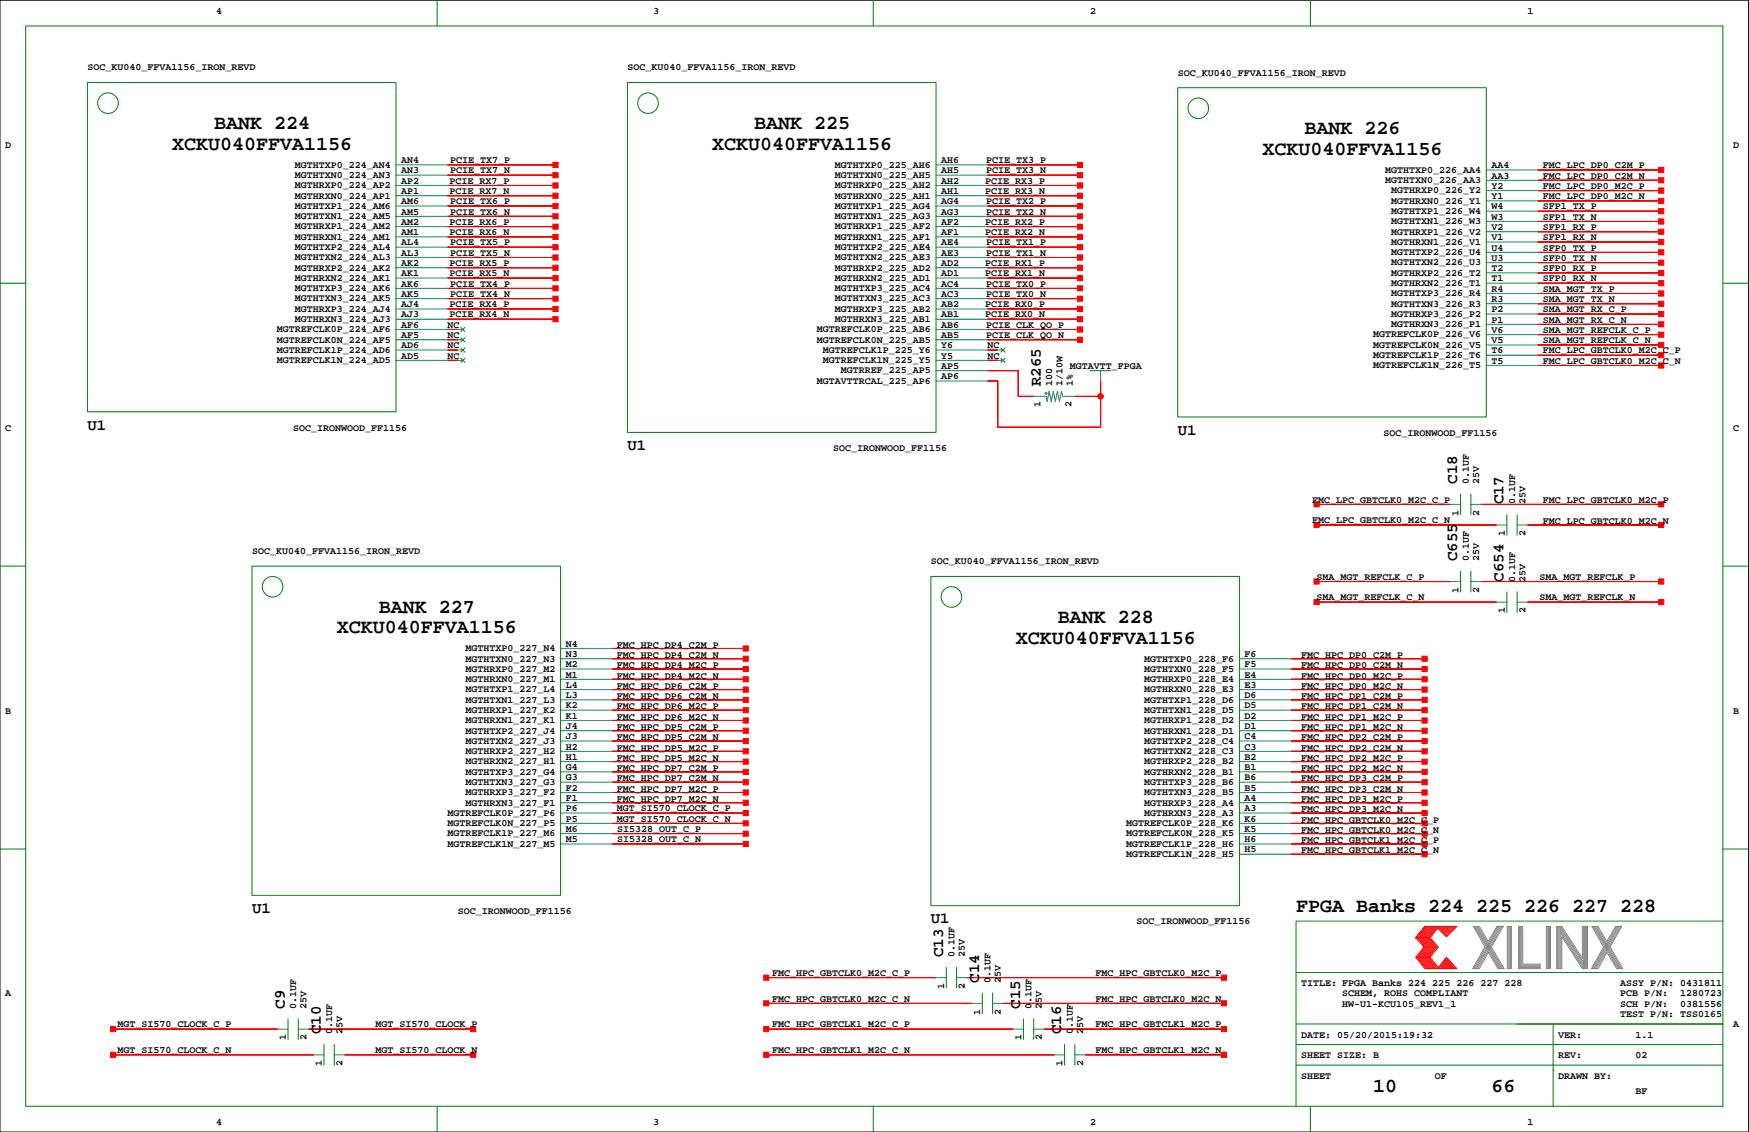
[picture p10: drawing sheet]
<svg xmlns="http://www.w3.org/2000/svg" width="432mm" height="279mm" viewBox="0 0 432 279" stroke-linecap="round" stroke-linejoin="round" font-family="sans-serif">
<path d="M0 .1h431.7v279.3h-431.7z" fill="none" stroke="#000" stroke-width=".25"/>
<g fill="none" stroke="#008000" stroke-width=".25">
<path d="M6.3 6.4h419.1v266.7h-419.1zM107.9 .1v6.3M215.6 .1v6.3M323.5 .1v6.3M21.6 20.4h76.2v81.2h-76.2zM154.9 20.4h76.2v86.3h-76.2zM290.8 21.6h76.1v81.3h-76.1zM0 69.9h6.3M425.4 69.9h6.3M113.8 85.9l1 1M113.8 88.4l1 1.1M113.8 83.4l1 1"/>
<path d="M113.8 80.8l1 1M114.8 85.9l-1 1M114.8 88.4l-1 1.1M114.8 83.4l-1 1M114.8 80.8l-1 1M247.1 88.4l1 1.1M247.1 85.9l1 1M248.1 88.4l-1 1.1M248.1 85.9l-1 1M269.2 91.5h5.1M271.7 91.5h.1M0 139.7h6.3"/>
<path d="M62.2 139.7h76.2v81.3h-76.2zM360.6 122v5M363.1 122v5M372 127v5.1M374.6 127v5.1M425.4 139.7h6.3M229.8 142.3h76.2v81.2h-76.2zM360.6 141v5.1M363.1 141v5.1M372 146.1v5.1M374.6 146.1v5.1M0 209.6h6.3"/>
<path d="M425.4 209.6h6.3M233.6 238.8v5M236.2 238.8v5M425.4 227.3h-105.4v35.6M71.1 251.5v5M73.6 251.5v5M80 257.8v5.1M82.5 257.8v5.1M242.5 245.1v5.1M245.1 245.1v5.1M252.7 251.5v5M255.2 251.5v5"/>
<path d="M262.8 257.8v5.1M265.4 257.8v5.1M320 257.8h105.4M320 252.7h105.4M320 240h105.4M383.5 252.7v20.4M107.9 273.1v6.3M215.6 273.1v6.3M320 262.9v10.2M320 262.9h105.4M323.5 273.1v6.3M383.5 264.2h.1"/>
<circle cx="26.7" cy="25.5" r="2.54"/>
<circle cx="160" cy="25.5" r="2.54"/>
<circle cx="295.8" cy="26.7" r="2.54"/>
<circle cx="67.3" cy="144.8" r="2.54"/>
<circle cx="234.9" cy="147.3" r="2.54"/>
</g>
<g fill="none" stroke="#f00" stroke-width=".25">
<path d="M110.5 58.5h26.6M110.5 55.9h26.6M110.5 48.3h26.6M110.5 45.8h26.6M110.5 53.4h26.6M110.5 50.9h26.6M110.5 43.2h26.6M110.5 40.7h26.6M243.8 58.5h22.8M243.8 55.9h22.8M243.8 48.3h22.8M243.8 45.8h22.8"/>
<path d="M243.8 53.4h22.8M243.8 50.9h22.8M243.8 43.2h22.8M243.8 40.7h22.8M379.6 42h30.5M379.6 44.5h30.5M379.6 47h30.5M379.6 49.6h30.5M379.6 54.7h30.5M379.6 52.1h30.5M379.6 59.7h30.5M379.6 57.2h30.5"/>
<path d="M110.5 78.8h26.6M110.5 76.2h26.6M110.5 68.6h26.6M110.5 66.1h26.6M110.5 73.7h26.6M110.5 71.2h26.6M110.5 63.5h26.6M110.5 61h26.6M243.8 78.8h22.8M243.8 76.2h22.8M243.8 68.6h22.8M243.8 66.1h22.8"/>
<path d="M243.8 73.7h22.8M243.8 71.2h22.8M243.8 63.5h22.8M243.8 61h22.8M379.6 64.8h30.5M379.6 62.3h30.5M379.6 77.5h30.5M379.6 72.4h30.5M379.6 75h30.5M379.6 69.9h30.5M379.6 67.4h30.5M110.5 88.9h2.5"/>
<path d="M110.5 86.4h2.5M110.5 83.9h2.5M110.5 81.3h2.5M243.8 91.5h7.6v6.3h3.8M243.8 94h2.5v11.4h25.4v-11.4M243.8 88.9h2.5M243.8 86.4h2.5M243.8 83.9h22.8M243.8 81.3h22.8M265.4 97.8h6.3M379.6 90.2h30.5M379.6 87.7h30.5"/>
<path d="M379.6 80.1h30.5M379.6 85.1h30.5M379.6 82.6h30.5M325 129.6h44.5M325 124.5h33.1M365.7 124.5h44.4M377.1 129.6h33M325 143.5h33.1M325 148.6h44.5M365.7 143.5h44.4M377.1 148.6h33M151.1 175.3h33"/>
<path d="M151.1 177.8h33M151.1 172.7h33M151.1 162.6h33M151.1 165.1h33M151.1 167.7h33M151.1 170.2h33M151.1 160h33M318.7 175.3h33M318.7 177.8h33M318.7 172.7h33M318.7 162.6h33M318.7 165.1h33"/>
<path d="M318.7 167.7h33M318.7 170.2h33M151.1 193.1h33M151.1 195.6h33M151.1 182.9h33M151.1 185.4h33M151.1 190.5h33M151.1 188h33M151.1 198.1h33M151.1 180.4h33M318.7 193.1h33M318.7 195.6h33"/>
<path d="M318.7 182.9h33M318.7 185.4h33M318.7 190.5h33M318.7 188h33M318.7 198.1h33M318.7 180.4h33M151.1 203.2h33M151.1 205.8h33M151.1 208.3h33M151.1 200.7h33M318.7 203.2h33M318.7 205.8h33"/>
<path d="M318.7 210.8h33M318.7 208.3h33M318.7 200.7h33M349.5 236.3h3.6M349.9 231.5l1.9 2.2-2 2.6 2.2 2.8M350.1 236.3l2.2 2.8M350.2 231.5l1.9 2.3-2 2.5M350.4 236.3l2.2 2.8M350.5 231.5l1.9 2.3-2 2.5M350.6 236.3l2.3 2.7M350.8 231.5l1.9 2.3-2 2.5M351 236.3l2.2 2.8"/>
<path d="M351.1 231.5l1.9 2.3-2 2.5M351.3 236.3l2.2 2.8M351.4 231.5l1.9 2.3-2 2.5M351.6 236.3l2.2 2.8M351.7 231.5l1.9 2.2M351.8 228.7l-2.3 2.8 2.3-2.8h7.9l-2.6 2.5-2.1-2.1-1.9 2.4 2 2.2-2 2.6 2 2.5 2-2.5 2.6 2.8h-7.9l-2.3-2.8M351.9 236.3l2.2 2.8M352 231.5l1.9 2.2M352.1 228.7l-2.2 2.7M352.2 236.3l2.2 2.8M352.3 231.5l1.9 2.3-2 2.5M352.4 228.7l-2.2 2.7"/>
<path d="M352.5 236.3l2.2 2.8M352.6 231.5l1.9 2.2M352.7 228.7l-2.2 2.7M352.8 236.3l2.2 2.8M352.8 231.5l2 2.2M353 228.7l-2.2 2.7M353.1 231.5h-3.6l2.1 2.2-2.1 2.6M353.2 228.7l-2.1 2.7M353.6 233.8l-2 2.5M353.6 228.7l-2.2 2.7M353.8 228.7l-2.1 2.7M353.9 233.8l-1.9 2.4"/>
<path d="M354.1 228.7l-2.1 2.7M354.4 228.7l-2.1 2.7M354.5 233.8l-2 2.5M354.7 228.7l-2.1 2.7M354.8 233.8l-2 2.5M355 228.7l-2.1 2.7M355.2 238.8l.2 .3M355.3 238.6l.4 .5M355.4 228.7l-.4 .4M355.4 238.4l.6 .7M355.6 238.3l.7 .8M355.7 238.1l.9 1"/>
<path d="M355.7 228.7l-.5 .5M355.9 237.9l1 1.2M356 237.8l1.2 1.3M356.1 228.7l-.8 .7M356.1 237.6l1.4 1.4M356.3 237.4l1.5 1.7M356.4 237.2l1.6 1.9M356.5 228.7l-1 .9M356.5 237.1l1.8 2M356.7 236.9l1.9 2.2M356.8 236.7l2.1 2.4M356.8 228.7l-1.1 1.1"/>
<path d="M356.9 236.6l2.3 2.5M357.1 236.5l2.3 2.6M357.2 228.7l-1.3 1.2M357.5 228.7l-1.4 1.4M357.8 228.7l-1.6 1.6M358.2 228.7l-1.8 1.7M358.5 228.7l-1.9 1.9M359 228.7l-2.2 2.1M359.3 228.7l-2.3 2.3M27.9 254h40.7M76.2 254h40.6M189.2 241.3h41.9"/>
<path d="M189.2 247.7h50.8M189.2 254h60.9M238.7 241.3h63.5M247.6 247.7h54.6M257.8 254h44.4M27.9 260.4h49.6M85.1 260.4h31.7M189.2 260.4h71.1M267.9 260.4h34.3"/>
<circle cx="271.7" cy="97.8" r=".63"/>
</g>
<g fill="none" stroke="#848684" stroke-width=".25">
<path d="M364 228.7l6.1 10.4M364.3 228.7l6.1 10.4M364.6 228.7l6.1 10.4M364.9 228.7l6.1 10.4M367.4 232.3l-2.1-3.6h-1.6l2.9 5-3 5.4h1.7l2.1-4 2.4 4h1.6l-3.2-5.4M369.6 228.7l-2.2 3.6M369.8 228.7l-5.9 10.4M370.2 228.7l-6 10.4M370.5 228.7l-6 10.4M370.8 228.7l-6 10.4M371.1 228.7h-1.5h1.5l-2.9 5M372.1 228.7h1v10.4h-1z"/>
<path d="M372.4 228.7v10.4M372.6 228.7v10.4M372.9 228.7v10.4M374.9 228.7h1v9.3h4.3v1.1h-5.3zM375.1 228.7v10.4M375.4 228.7v10.4M375.7 228.7v10.4M375.7 238.2h4.5M375.7 238.5h4.5M375.7 238.8h4.5M381.8 228.7h1v10.4h-1zM382 228.7v10.4"/>
<path d="M382.3 228.7v10.4M382.5 228.7v10.4M384.3 228.7h1.3l5.1 7.8v-7.8h1.2v10.4h-1.2l-5.1-7.9v7.9h-1.3zM384.5 228.7v10.4M384.8 228.7v10.4M385.1 228.7v10.4M385.3 228.7v10.4M385.3 230.3l5.6 8.7M385.3 229.8l5.6 8.7M385.3 229.2l5.6 8.7M385.3 228.8l5.6 8.7M390.9 228.7v10.4"/>
<path d="M391.2 228.7v10.4M391.5 228.7v10.4M391.7 228.6v10.4M393.3 228.7l6.1 10.4M393.6 228.7l6.1 10.4M393.9 228.7l6.1 10.4M394.2 228.7l6.1 10.4M396.7 232.3l-2.1-3.6h-1.6l2.9 5-3 5.4M397.5 233.7l3.2 5.4h-1.6l-2.4-4-2.2 4h-1.6M398.9 228.7l-2.2 3.6M399.1 228.7l-6 10.4M399.4 228.7l-5.9 10.4"/>
<path d="M399.7 228.7l-5.9 10.4M400.1 228.7l-6 10.4M400.4 228.7h-1.5h1.5l-2.9 5"/>
</g>
<g fill="#f00" stroke="#f00" stroke-width=".25">
<path d="M238.7 241.3h63.5z" fill-rule="evenodd"/>
<path d="M301.6 240.7h1.2v1.2h-1.2z" fill-rule="evenodd"/>
<path d="M247.6 247.7h54.6z" fill-rule="evenodd"/>
<path d="M301.6 247h1.2v1.3h-1.2z" fill-rule="evenodd"/>
<path d="M267.9 260.4h34.3z" fill-rule="evenodd"/>
<path d="M301.6 259.7h1.2v1.3h-1.2z" fill-rule="evenodd"/>
<path d="M257.8 254h44.4z" fill-rule="evenodd"/>
<path d="M301.6 253.4h1.2v1.2h-1.2z" fill-rule="evenodd"/>
<path d="M189.2 241.3h41.9z" fill-rule="evenodd"/>
<path d="M188.6 240.7h1.2v1.2h-1.2z" fill-rule="evenodd"/>
<path d="M189.2 247.7h50.8z" fill-rule="evenodd"/>
<path d="M188.6 247h1.2v1.3h-1.2z" fill-rule="evenodd"/>
<path d="M189.2 260.4h71.1z" fill-rule="evenodd"/>
<path d="M188.6 259.7h1.2v1.3h-1.2z" fill-rule="evenodd"/>
<path d="M189.2 254h60.9z" fill-rule="evenodd"/>
<path d="M188.6 253.4h1.2v1.2h-1.2z" fill-rule="evenodd"/>
<path d="M318.7 203.2h33z" fill-rule="evenodd"/>
<path d="M351.1 202.6h1.2v1.3h-1.2z" fill-rule="evenodd"/>
<path d="M318.7 205.8h33z" fill-rule="evenodd"/>
<path d="M351.1 205.1h1.2v1.3h-1.2z" fill-rule="evenodd"/>
<path d="M318.7 210.8h33z" fill-rule="evenodd"/>
<path d="M351.1 210.2h1.2v1.3h-1.2z" fill-rule="evenodd"/>
<path d="M318.7 208.3h33z" fill-rule="evenodd"/>
<path d="M351.1 207.7h1.2v1.2h-1.2z" fill-rule="evenodd"/>
<path d="M377.1 129.6h33z" fill-rule="evenodd"/>
<path d="M409.5 128.9h1.3v1.3h-1.3z" fill-rule="evenodd"/>
<path d="M365.7 124.5h44.4z" fill-rule="evenodd"/>
<path d="M409.5 123.9h1.3v1.2h-1.3z" fill-rule="evenodd"/>
<path d="M325 129.6h44.5z" fill-rule="evenodd"/>
<path d="M324.4 128.9h1.3v1.3h-1.3z" fill-rule="evenodd"/>
<path d="M325 124.5h33.1z" fill-rule="evenodd"/>
<path d="M324.4 123.9h1.3v1.2h-1.3z" fill-rule="evenodd"/>
<path d="M379.6 90.2h30.5z" fill-rule="evenodd"/>
<path d="M409.5 89.6h1.3v1.2h-1.3z" fill-rule="evenodd"/>
<path d="M379.6 87.7h30.5z" fill-rule="evenodd"/>
<path d="M409.5 87h1.3v1.3h-1.3z" fill-rule="evenodd"/>
<path d="M379.6 42h30.5z" fill-rule="evenodd"/>
<path d="M409.5 41.3h1.3v1.3h-1.3z" fill-rule="evenodd"/>
<path d="M379.6 44.5h30.5z" fill-rule="evenodd"/>
<path d="M409.5 43.9h1.3v1.2h-1.3z" fill-rule="evenodd"/>
<path d="M379.6 47h30.5z" fill-rule="evenodd"/>
<path d="M409.5 46.4h1.3v1.3h-1.3z" fill-rule="evenodd"/>
<path d="M379.6 49.6h30.5z" fill-rule="evenodd"/>
<path d="M409.5 48.9h1.3v1.3h-1.3z" fill-rule="evenodd"/>
<path d="M379.6 64.8h30.5z" fill-rule="evenodd"/>
<path d="M409.5 64.2h1.3v1.3h-1.3z" fill-rule="evenodd"/>
<path d="M379.6 62.3h30.5z" fill-rule="evenodd"/>
<path d="M409.5 61.6h1.3v1.3h-1.3z" fill-rule="evenodd"/>
<path d="M379.6 54.7h30.5z" fill-rule="evenodd"/>
<path d="M409.5 54h1.3v1.3h-1.3z" fill-rule="evenodd"/>
<path d="M379.6 52.1h30.5z" fill-rule="evenodd"/>
<path d="M409.5 51.5h1.3v1.3h-1.3z" fill-rule="evenodd"/>
<path d="M379.6 80.1h30.5z" fill-rule="evenodd"/>
<path d="M409.5 79.4h1.3v1.3h-1.3z" fill-rule="evenodd"/>
<path d="M379.6 77.5h30.5z" fill-rule="evenodd"/>
<path d="M409.5 76.9h1.3v1.3h-1.3z" fill-rule="evenodd"/>
<path d="M379.6 72.4h30.5z" fill-rule="evenodd"/>
<path d="M409.5 71.8h1.3v1.3h-1.3z" fill-rule="evenodd"/>
<path d="M379.6 75h30.5z" fill-rule="evenodd"/>
<path d="M409.5 74.3h1.3v1.3h-1.3z" fill-rule="evenodd"/>
<path d="M243.8 91.5h7.6z" fill-rule="evenodd"/>
<path d="M251.4 97.8h3.8z" fill-rule="evenodd"/>
<path d="M251.4 91.5v6.3z" fill-rule="evenodd"/>
<path d="M243.8 94h2.5z" fill-rule="evenodd"/>
<path d="M271.7 94v3.8z" fill-rule="evenodd"/>
<path d="M271.7 97.8v7.6z" fill-rule="evenodd"/>
<path d="M246.3 105.4h25.4z" fill-rule="evenodd"/>
<path d="M265.4 97.8h6.3z" fill-rule="evenodd"/>
<path d="M246.3 94v11.4z" fill-rule="evenodd"/>
<path d="M85.1 260.4h31.7z" fill-rule="evenodd"/>
<path d="M116.2 259.7h1.2v1.3h-1.2z" fill-rule="evenodd"/>
<path d="M76.2 254h40.6z" fill-rule="evenodd"/>
<path d="M116.2 253.4h1.2v1.2h-1.2z" fill-rule="evenodd"/>
<path d="M27.9 260.4h49.6z" fill-rule="evenodd"/>
<path d="M27.3 259.7h1.3v1.3h-1.3z" fill-rule="evenodd"/>
<path d="M27.9 254h40.7z" fill-rule="evenodd"/>
<path d="M27.3 253.4h1.3v1.2h-1.3z" fill-rule="evenodd"/>
<path d="M151.1 203.2h33z" fill-rule="evenodd"/>
<path d="M183.5 202.6h1.2v1.3h-1.2z" fill-rule="evenodd"/>
<path d="M151.1 200.7h33z" fill-rule="evenodd"/>
<path d="M183.5 200h1.2v1.3h-1.2z" fill-rule="evenodd"/>
<path d="M151.1 205.8h33z" fill-rule="evenodd"/>
<path d="M183.5 205.1h1.2v1.3h-1.2z" fill-rule="evenodd"/>
<path d="M151.1 208.3h33z" fill-rule="evenodd"/>
<path d="M183.5 207.7h1.2v1.2h-1.2z" fill-rule="evenodd"/>
<path d="M379.6 85.1h30.5z" fill-rule="evenodd"/>
<path d="M409.5 84.5h1.3v1.3h-1.3z" fill-rule="evenodd"/>
<path d="M379.6 82.6h30.5z" fill-rule="evenodd"/>
<path d="M409.5 82h1.3v1.2h-1.3z" fill-rule="evenodd"/>
<path d="M243.8 88.9h2.5z" fill-rule="evenodd"/>
<path d="M243.8 86.4h2.5z" fill-rule="evenodd"/>
<path d="M318.7 193.1h33z" fill-rule="evenodd"/>
<path d="M351.1 192.4h1.2v1.3h-1.2z" fill-rule="evenodd"/>
<path d="M318.7 195.6h33z" fill-rule="evenodd"/>
<path d="M351.1 195h1.2v1.2h-1.2z" fill-rule="evenodd"/>
<path d="M318.7 182.9h33z" fill-rule="evenodd"/>
<path d="M351.1 182.3h1.2v1.2h-1.2z" fill-rule="evenodd"/>
<path d="M318.7 185.4h33z" fill-rule="evenodd"/>
<path d="M351.1 184.8h1.2v1.3h-1.2z" fill-rule="evenodd"/>
<path d="M318.7 190.5h33z" fill-rule="evenodd"/>
<path d="M351.1 189.9h1.2v1.3h-1.2z" fill-rule="evenodd"/>
<path d="M318.7 188h33z" fill-rule="evenodd"/>
<path d="M351.1 187.3h1.2v1.3h-1.2z" fill-rule="evenodd"/>
<path d="M318.7 198.1h33z" fill-rule="evenodd"/>
<path d="M351.1 197.5h1.2v1.3h-1.2z" fill-rule="evenodd"/>
<path d="M318.7 200.7h33z" fill-rule="evenodd"/>
<path d="M351.1 200h1.2v1.3h-1.2z" fill-rule="evenodd"/>
<path d="M318.7 175.3h33z" fill-rule="evenodd"/>
<path d="M351.1 174.6h1.2v1.3h-1.2z" fill-rule="evenodd"/>
<path d="M318.7 180.4h33z" fill-rule="evenodd"/>
<path d="M351.1 179.7h1.2v1.3h-1.2z" fill-rule="evenodd"/>
<path d="M318.7 177.8h33z" fill-rule="evenodd"/>
<path d="M351.1 177.2h1.2v1.3h-1.2z" fill-rule="evenodd"/>
<path d="M318.7 172.7h33z" fill-rule="evenodd"/>
<path d="M351.1 172.1h1.2v1.3h-1.2z" fill-rule="evenodd"/>
<path d="M318.7 162.6h33z" fill-rule="evenodd"/>
<path d="M351.1 162h1.2v1.2h-1.2z" fill-rule="evenodd"/>
<path d="M318.7 165.1h33z" fill-rule="evenodd"/>
<path d="M351.1 164.5h1.2v1.3h-1.2z" fill-rule="evenodd"/>
<path d="M318.7 167.7h33z" fill-rule="evenodd"/>
<path d="M351.1 167h1.2v1.3h-1.2z" fill-rule="evenodd"/>
<path d="M318.7 170.2h33z" fill-rule="evenodd"/>
<path d="M351.1 169.6h1.2v1.2h-1.2z" fill-rule="evenodd"/>
<path d="M151.1 167.7h33z" fill-rule="evenodd"/>
<path d="M183.5 167h1.2v1.3h-1.2z" fill-rule="evenodd"/>
<path d="M151.1 165.1h33z" fill-rule="evenodd"/>
<path d="M183.5 164.5h1.2v1.3h-1.2z" fill-rule="evenodd"/>
<path d="M151.1 160h33z" fill-rule="evenodd"/>
<path d="M183.5 159.4h1.2v1.3h-1.2z" fill-rule="evenodd"/>
<path d="M151.1 162.6h33z" fill-rule="evenodd"/>
<path d="M183.5 162h1.2v1.2h-1.2z" fill-rule="evenodd"/>
<path d="M151.1 190.5h33z" fill-rule="evenodd"/>
<path d="M183.5 189.9h1.2v1.3h-1.2z" fill-rule="evenodd"/>
<path d="M151.1 193.1h33z" fill-rule="evenodd"/>
<path d="M183.5 192.4h1.2v1.3h-1.2z" fill-rule="evenodd"/>
<path d="M151.1 198.1h33z" fill-rule="evenodd"/>
<path d="M183.5 197.5h1.2v1.3h-1.2z" fill-rule="evenodd"/>
<path d="M151.1 195.6h33z" fill-rule="evenodd"/>
<path d="M183.5 195h1.2v1.2h-1.2z" fill-rule="evenodd"/>
<path d="M325 143.5h33.1z" fill-rule="evenodd"/>
<path d="M324.4 142.9h1.3v1.3h-1.3z" fill-rule="evenodd"/>
<path d="M325 148.6h44.5z" fill-rule="evenodd"/>
<path d="M324.4 148h1.3v1.3h-1.3z" fill-rule="evenodd"/>
<path d="M365.7 143.5h44.4z" fill-rule="evenodd"/>
<path d="M409.5 142.9h1.3v1.3h-1.3z" fill-rule="evenodd"/>
<path d="M377.1 148.6h33z" fill-rule="evenodd"/>
<path d="M409.5 148h1.3v1.3h-1.3z" fill-rule="evenodd"/>
<path d="M110.5 86.4h2.5z" fill-rule="evenodd"/>
<path d="M110.5 88.9h2.5z" fill-rule="evenodd"/>
<path d="M151.1 188h33z" fill-rule="evenodd"/>
<path d="M183.5 187.3h1.2v1.3h-1.2z" fill-rule="evenodd"/>
<path d="M151.1 185.4h33z" fill-rule="evenodd"/>
<path d="M183.5 184.8h1.2v1.3h-1.2z" fill-rule="evenodd"/>
<path d="M151.1 180.4h33z" fill-rule="evenodd"/>
<path d="M183.5 179.7h1.2v1.3h-1.2z" fill-rule="evenodd"/>
<path d="M151.1 182.9h33z" fill-rule="evenodd"/>
<path d="M183.5 182.3h1.2v1.2h-1.2z" fill-rule="evenodd"/>
<path d="M151.1 170.2h33z" fill-rule="evenodd"/>
<path d="M183.5 169.6h1.2v1.2h-1.2z" fill-rule="evenodd"/>
<path d="M151.1 172.7h33z" fill-rule="evenodd"/>
<path d="M183.5 172.1h1.2v1.3h-1.2z" fill-rule="evenodd"/>
<path d="M151.1 177.8h33z" fill-rule="evenodd"/>
<path d="M183.5 177.2h1.2v1.3h-1.2z" fill-rule="evenodd"/>
<path d="M151.1 175.3h33z" fill-rule="evenodd"/>
<path d="M183.5 174.6h1.2v1.3h-1.2z" fill-rule="evenodd"/>
<path d="M379.6 59.7h30.5z" fill-rule="evenodd"/>
<path d="M409.5 59.1h1.3v1.3h-1.3z" fill-rule="evenodd"/>
<path d="M379.6 57.2h30.5z" fill-rule="evenodd"/>
<path d="M409.5 56.6h1.3v1.2h-1.3z" fill-rule="evenodd"/>
<path d="M379.6 69.9h30.5z" fill-rule="evenodd"/>
<path d="M409.5 69.3h1.3v1.2h-1.3z" fill-rule="evenodd"/>
<path d="M379.6 67.4h30.5z" fill-rule="evenodd"/>
<path d="M409.5 66.7h1.3v1.3h-1.3z" fill-rule="evenodd"/>
<path d="M243.8 83.9h22.8z" fill-rule="evenodd"/>
<path d="M266 83.2h1.3v1.3h-1.3z" fill-rule="evenodd"/>
<path d="M243.8 81.3h22.8z" fill-rule="evenodd"/>
<path d="M266 80.7h1.3v1.3h-1.3z" fill-rule="evenodd"/>
<path d="M243.8 78.8h22.8z" fill-rule="evenodd"/>
<path d="M266 78.2h1.3v1.2h-1.3z" fill-rule="evenodd"/>
<path d="M243.8 76.2h22.8z" fill-rule="evenodd"/>
<path d="M266 75.6h1.3v1.3h-1.3z" fill-rule="evenodd"/>
<path d="M243.8 68.6h22.8z" fill-rule="evenodd"/>
<path d="M266 68h1.3v1.3h-1.3z" fill-rule="evenodd"/>
<path d="M243.8 66.1h22.8z" fill-rule="evenodd"/>
<path d="M266 65.5h1.3v1.2h-1.3z" fill-rule="evenodd"/>
<path d="M243.8 58.5h22.8z" fill-rule="evenodd"/>
<path d="M266 57.8h1.3v1.3h-1.3z" fill-rule="evenodd"/>
<path d="M243.8 55.9h22.8z" fill-rule="evenodd"/>
<path d="M266 55.3h1.3v1.3h-1.3z" fill-rule="evenodd"/>
<path d="M243.8 48.3h22.8z" fill-rule="evenodd"/>
<path d="M266 47.7h1.3v1.2h-1.3z" fill-rule="evenodd"/>
<path d="M243.8 45.8h22.8z" fill-rule="evenodd"/>
<path d="M266 45.1h1.3v1.3h-1.3z" fill-rule="evenodd"/>
<path d="M243.8 73.7h22.8z" fill-rule="evenodd"/>
<path d="M266 73.1h1.3v1.2h-1.3z" fill-rule="evenodd"/>
<path d="M243.8 71.2h22.8z" fill-rule="evenodd"/>
<path d="M266 70.5h1.3v1.3h-1.3z" fill-rule="evenodd"/>
<path d="M243.8 63.5h22.8z" fill-rule="evenodd"/>
<path d="M266 62.9h1.3v1.3h-1.3z" fill-rule="evenodd"/>
<path d="M243.8 61h22.8z" fill-rule="evenodd"/>
<path d="M266 60.4h1.3v1.2h-1.3z" fill-rule="evenodd"/>
<path d="M243.8 53.4h22.8z" fill-rule="evenodd"/>
<path d="M266 52.8h1.3v1.2h-1.3z" fill-rule="evenodd"/>
<path d="M243.8 50.9h22.8z" fill-rule="evenodd"/>
<path d="M266 50.2h1.3v1.3h-1.3z" fill-rule="evenodd"/>
<path d="M243.8 43.2h22.8z" fill-rule="evenodd"/>
<path d="M266 42.6h1.3v1.3h-1.3z" fill-rule="evenodd"/>
<path d="M243.8 40.7h22.8z" fill-rule="evenodd"/>
<path d="M266 40.1h1.3v1.2h-1.3z" fill-rule="evenodd"/>
<path d="M110.5 76.2h26.6z" fill-rule="evenodd"/>
<path d="M136.5 75.6h1.3v1.3h-1.3z" fill-rule="evenodd"/>
<path d="M110.5 78.8h26.6z" fill-rule="evenodd"/>
<path d="M136.5 78.2h1.3v1.2h-1.3z" fill-rule="evenodd"/>
<path d="M110.5 66.1h26.6z" fill-rule="evenodd"/>
<path d="M136.5 65.5h1.3v1.2h-1.3z" fill-rule="evenodd"/>
<path d="M110.5 68.6h26.6z" fill-rule="evenodd"/>
<path d="M136.5 68h1.3v1.3h-1.3z" fill-rule="evenodd"/>
<path d="M110.5 55.9h26.6z" fill-rule="evenodd"/>
<path d="M136.5 55.3h1.3v1.3h-1.3z" fill-rule="evenodd"/>
<path d="M110.5 58.5h26.6z" fill-rule="evenodd"/>
<path d="M136.5 57.8h1.3v1.3h-1.3z" fill-rule="evenodd"/>
<path d="M110.5 45.8h26.6z" fill-rule="evenodd"/>
<path d="M136.5 45.1h1.3v1.3h-1.3z" fill-rule="evenodd"/>
<path d="M110.5 48.3h26.6z" fill-rule="evenodd"/>
<path d="M136.5 47.7h1.3v1.2h-1.3z" fill-rule="evenodd"/>
<path d="M110.5 43.2h26.6z" fill-rule="evenodd"/>
<path d="M136.5 42.6h1.3v1.3h-1.3z" fill-rule="evenodd"/>
<path d="M110.5 40.7h26.6z" fill-rule="evenodd"/>
<path d="M136.5 40.1h1.3v1.2h-1.3z" fill-rule="evenodd"/>
<path d="M110.5 53.4h26.6z" fill-rule="evenodd"/>
<path d="M136.5 52.8h1.3v1.2h-1.3z" fill-rule="evenodd"/>
<path d="M110.5 50.9h26.6z" fill-rule="evenodd"/>
<path d="M136.5 50.2h1.3v1.3h-1.3z" fill-rule="evenodd"/>
<path d="M110.5 63.5h26.6z" fill-rule="evenodd"/>
<path d="M136.5 62.9h1.3v1.3h-1.3z" fill-rule="evenodd"/>
<path d="M110.5 61h26.6z" fill-rule="evenodd"/>
<path d="M136.5 60.4h1.3v1.2h-1.3z" fill-rule="evenodd"/>
<path d="M110.5 73.7h26.6z" fill-rule="evenodd"/>
<path d="M136.5 73.1h1.3v1.2h-1.3z" fill-rule="evenodd"/>
<path d="M110.5 71.2h26.6z" fill-rule="evenodd"/>
<path d="M136.5 70.5h1.3v1.3h-1.3z" fill-rule="evenodd"/>
<path d="M110.5 83.9h2.5z" fill-rule="evenodd"/>
<path d="M110.5 81.3h2.5z" fill-rule="evenodd"/>
<circle cx="271.7" cy="97.8" r=".63"/>
</g>
<g fill="none" stroke="#008080" stroke-width=".25">
<path d="M97.8 58.5h12.7M97.8 55.9h12.7M97.8 53.4h12.7M97.8 50.9h12.7M97.8 48.3h12.7M97.8 45.8h12.7M97.8 43.2h12.7M97.8 40.7h12.7M231.1 58.5h12.7M231.1 55.9h12.7M231.1 53.4h12.7M231.1 50.9h12.7"/>
<path d="M231.1 48.3h12.7M231.1 45.8h12.7M231.1 43.2h12.7M231.1 40.7h12.7M366.9 59.7h12.7M366.9 57.2h12.7M366.9 54.7h12.7M366.9 52.1h12.7M366.9 49.6h12.7M366.9 47h12.7M366.9 44.5h12.7M366.9 42h12.7"/>
<path d="M97.8 78.8h12.7M97.8 76.2h12.7M97.8 73.7h12.7M97.8 71.2h12.7M97.8 68.6h12.7M97.8 66.1h12.7M97.8 63.5h12.7M97.8 61h12.7M231.1 78.8h12.7M231.1 76.2h12.7M231.1 73.7h12.7M231.1 71.2h12.7"/>
<path d="M231.1 68.6h12.7M231.1 66.1h12.7M231.1 63.5h12.7M231.1 61h12.7M366.9 77.5h12.7M366.9 75h12.7M366.9 72.4h12.7M366.9 69.9h12.7M366.9 67.4h12.7M366.9 64.8h12.7M366.9 62.3h12.7M97.8 88.9h12.7"/>
<path d="M97.8 86.4h12.7M97.8 83.9h12.7M97.8 81.3h12.7M113 88.9h1.3M113 86.4h1.3M113 83.9h1.3M113 81.3h1.3M231.1 88.9h12.7M231.1 86.4h12.7M231.1 83.9h12.7M231.1 81.3h12.7M231.1 94h12.7"/>
<path d="M231.1 91.5h12.7M246.3 88.9h1.3M246.3 86.4h1.3M255.2 97.8h2.6M262.8 97.8h2.6M271.7 91.5v2.5M366.9 90.2h12.7M366.9 87.7h12.7M366.9 85.1h12.7M366.9 82.6h12.7M366.9 80.1h12.7M358.1 124.5h2.5"/>
<path d="M363.1 124.5h2.6M369.5 129.6h2.5M374.6 129.6h2.5M358.1 143.5h2.5M363.1 143.5h2.6M369.5 148.6h2.5M374.6 148.6h2.5M138.4 177.8h12.7M138.4 175.3h12.7M138.4 172.7h12.7M138.4 170.2h12.7M138.4 167.7h12.7"/>
<path d="M138.4 165.1h12.7M138.4 162.6h12.7M138.4 160h12.7M306 177.8h12.7M306 175.3h12.7M306 172.7h12.7M306 170.2h12.7M306 167.7h12.7M306 165.1h12.7M306 162.6h12.7M138.4 198.1h12.7M138.4 195.6h12.7"/>
<path d="M138.4 193.1h12.7M138.4 190.5h12.7M138.4 188h12.7M138.4 185.4h12.7M138.4 182.9h12.7M138.4 180.4h12.7M306 198.1h12.7M306 195.6h12.7M306 193.1h12.7M306 190.5h12.7M306 188h12.7M306 185.4h12.7"/>
<path d="M306 182.9h12.7M306 180.4h12.7M138.4 208.3h12.7M138.4 205.8h12.7M138.4 203.2h12.7M138.4 200.7h12.7M306 208.3h12.7M306 205.8h12.7M306 203.2h12.7M306 200.7h12.7M306 210.8h12.7M68.6 254h2.5"/>
<path d="M73.6 254h2.6M231.1 241.3h2.5M236.2 241.3h2.5M240 247.7h2.5M245.1 247.7h2.5M250.1 254h2.6M255.2 254h2.6M77.5 260.4h2.5M82.5 260.4h2.6M260.3 260.4h2.5M265.4 260.4h2.5"/>
</g>
<g fill="none" stroke="#00f" stroke-width=".25">
<path d="M257.8 97.8h.5l.2 1.3 .5-2.5 .5 2.5 .5-2.5 .5 2.5 .6-2.5 .5 2.5 .5-2.5 .2 1.2h.5"/>
<circle cx="258.3" cy="97.1" r=".25"/>
</g>
<g font-size="4.9">
<text x="52.9" y="31.9">BANK 224</text>
<text x="186.2" y="31.9">BANK 225</text>
<text x="322.1" y="33.2">BANK 226</text>
<text x="42.5" y="37">XCKU040FFVA1156</text>
<text x="175.8" y="37">XCKU040FFVA1156</text>
<text x="311.7" y="38.3">XCKU040FFVA1156</text>
<text x="93.5" y="151.3">BANK 227</text>
<text x="261.1" y="153.8">BANK 228</text>
<text x="83.2" y="156.4">XCKU040FFVA1156</text>
<text x="250.8" y="158.9">XCKU040FFVA1156</text>
<text x="320" y="225.2">FPGA Banks 224 225 226 227 228</text>
<text x="339" y="269.6">10</text>
<text x="368.2" y="269.6">66</text>
</g>
<g font-size="3.9">
<text x="256.9" y="95.3" transform="rotate(-90 256.9 95.3)">R265</text>
<text x="21.6" y="106">U1</text>
<text x="290.8" y="107.3">U1</text>
<text x="154.9" y="111.1">U1</text>
<text x="359.8" y="119.4" transform="rotate(-90 359.8 119.4)">C18</text>
<text x="371.2" y="124.5" transform="rotate(-90 371.2 124.5)">C17</text>
<text x="359.8" y="138.5" transform="rotate(-90 359.8 138.5)">C655</text>
<text x="371.2" y="143.5" transform="rotate(-90 371.2 143.5)">C654</text>
<text x="62.2" y="225.4">U1</text>
<text x="229.8" y="227.9">U1</text>
<text x="232.8" y="236.2" transform="rotate(-90 232.8 236.2)">C13</text>
<text x="241.7" y="242.6" transform="rotate(-90 241.7 242.6)">C14</text>
<text x="70.3" y="248.9" transform="rotate(-90 70.3 248.9)">C9</text>
<text x="251.9" y="248.9" transform="rotate(-90 251.9 248.9)">C15</text>
<text x="79.2" y="255.3" transform="rotate(-90 79.2 255.3)">C10</text>
<text x="262" y="255.3" transform="rotate(-90 262 255.3)">C16</text>
</g>
<g font-size="2.5">
<text x="53.3" y="3.4">4</text>
<text x="161.3" y="3.4">3</text>
<text x="269.2" y="3.4">2</text>
<text x="377.1" y="3.4">1</text>
<text x="21.6" y="17.4">SOC_KU040_FFVA1156_IRON_REVD</text>
<text x="154.9" y="17.4">SOC_KU040_FFVA1156_IRON_REVD</text>
<text x="290.8" y="18.7">SOC_KU040_FFVA1156_IRON_REVD</text>
<text x="1.3" y="36.4">D</text>
<text x="72.8" y="41.4">MGTHTXP0_224_AN4</text>
<text x="99" y="40.3">AN4</text>
<text x="111.1" y="40.3">PCIE_TX7_P</text>
<text x="206.1" y="41.4">MGTHTXP0_225_AH6</text>
<text x="232.4" y="40.3">AH6</text>
<text x="243.5" y="40.3">PCIE_TX3_P</text>
<text x="368.2" y="41.5">AA4</text>
<text x="380.9" y="41.5">FMC_LPC_DP0_C2M_P</text>
<text x="427.9" y="36.4">D</text>
<text x="72.8" y="46.5">MGTHRXP0_224_AP2</text>
<text x="72.8" y="43.9">MGTHTXN0_224_AN3</text>
<text x="99" y="42.8">AN3</text>
<text x="99" y="45.3">AP2</text>
<text x="99" y="47.9">AP1</text>
<text x="111" y="45.3">PCIE_RX7_P</text>
<text x="111" y="47.9">PCIE_RX7_N</text>
<text x="111.1" y="42.8">PCIE_TX7_N</text>
<text x="206.1" y="46.5">MGTHRXP0_225_AH2</text>
<text x="206.1" y="43.9">MGTHTXN0_225_AH5</text>
<text x="232.4" y="42.8">AH5</text>
<text x="232.4" y="45.3">AH2</text>
<text x="232.4" y="47.9">AH1</text>
<text x="243.3" y="47.9">PCIE_RX3_N</text>
<text x="243.3" y="45.3">PCIE_RX3_P</text>
<text x="243.5" y="42.8">PCIE_TX3_N</text>
<text x="342" y="45.2">MGTHTXN0_226_AA3</text>
<text x="342" y="42.7">MGTHTXP0_226_AA4</text>
<text x="343.5" y="47.7">MGTHRXP0_226_Y2</text>
<text x="368.2" y="44.1">AA3</text>
<text x="368.2" y="46.6">Y2</text>
<text x="380.9" y="44.1">FMC_LPC_DP0_C2M_N</text>
<text x="380.9" y="46.6">FMC_LPC_DP0_M2C_P</text>
<text x="72.8" y="51.5">MGTHTXP1_224_AM6</text>
<text x="72.8" y="49">MGTHRXN0_224_AP1</text>
<text x="99" y="50.4">AM6</text>
<text x="99" y="53">AM5</text>
<text x="111.1" y="53">PCIE_TX6_N</text>
<text x="111.1" y="50.4">PCIE_TX6_P</text>
<text x="206.1" y="51.5">MGTHTXP1_225_AG4</text>
<text x="206.1" y="49">MGTHRXN0_225_AH1</text>
<text x="232.4" y="50.4">AG4</text>
<text x="232.4" y="53">AG3</text>
<text x="243.5" y="53">PCIE_TX2_N</text>
<text x="243.5" y="50.4">PCIE_TX2_P</text>
<text x="343.5" y="52.8">MGTHTXP1_226_W4</text>
<text x="343.5" y="50.3">MGTHRXN0_226_Y1</text>
<text x="368.2" y="49.1">Y1</text>
<text x="368.2" y="51.7">W4</text>
<text x="380.9" y="49.1">FMC_LPC_DP0_M2C_N</text>
<text x="380.9" y="51.7">SFP1_TX_P</text>
<text x="72.8" y="59.2">MGTHRXN1_224_AM1</text>
<text x="72.8" y="56.6">MGTHRXP1_224_AM2</text>
<text x="72.8" y="54.1">MGTHTXN1_224_AM5</text>
<text x="99" y="55.5">AM2</text>
<text x="99" y="58">AM1</text>
<text x="111" y="55.5">PCIE_RX6_P</text>
<text x="111" y="58">PCIE_RX6_N</text>
<text x="206.1" y="59.2">MGTHRXN1_225_AF1</text>
<text x="206.1" y="56.6">MGTHRXP1_225_AF2</text>
<text x="206.1" y="54.1">MGTHTXN1_225_AG3</text>
<text x="232.4" y="55.5">AF2</text>
<text x="232.4" y="58">AF1</text>
<text x="243.3" y="58">PCIE_RX2_N</text>
<text x="243.3" y="55.5">PCIE_RX2_P</text>
<text x="343.5" y="57.9">MGTHRXP1_226_V2</text>
<text x="343.5" y="55.4">MGTHTXN1_226_W3</text>
<text x="368.2" y="54.2">W3</text>
<text x="368.2" y="56.8">V2</text>
<text x="368.2" y="59.3">V1</text>
<text x="380.9" y="54.2">SFP1_TX_N</text>
<text x="380.9" y="59.3">SFP1_RX_N</text>
<text x="380.9" y="56.8">SFP1_RX_P</text>
<text x="72.8" y="64.2">MGTHTXN2_224_AL3</text>
<text x="72.8" y="61.7">MGTHTXP2_224_AL4</text>
<text x="99" y="60.6">AL4</text>
<text x="99" y="63.1">AL3</text>
<text x="99" y="65.6">AK2</text>
<text x="111" y="65.6">PCIE_RX5_P</text>
<text x="111.1" y="63.1">PCIE_TX5_N</text>
<text x="111.1" y="60.6">PCIE_TX5_P</text>
<text x="206.1" y="64.2">MGTHTXN2_225_AE3</text>
<text x="206.1" y="61.7">MGTHTXP2_225_AE4</text>
<text x="232.4" y="60.6">AE4</text>
<text x="232.4" y="63.1">AE3</text>
<text x="232.4" y="65.6">AD2</text>
<text x="243.3" y="65.6">PCIE_RX1_P</text>
<text x="243.5" y="63.1">PCIE_TX1_N</text>
<text x="243.5" y="60.6">PCIE_TX1_P</text>
<text x="343.5" y="65.5">MGTHTXN2_226_U3</text>
<text x="343.5" y="63">MGTHTXP2_226_U4</text>
<text x="343.5" y="60.4">MGTHRXN1_226_V1</text>
<text x="368.2" y="61.8">U4</text>
<text x="368.2" y="64.4">U3</text>
<text x="380.9" y="64.4">SFP0_TX_N</text>
<text x="380.9" y="61.8">SFP0_TX_P</text>
<text x="72.8" y="71.9">MGTHTXP3_224_AK6</text>
<text x="72.8" y="69.3">MGTHRXN2_224_AK1</text>
<text x="72.8" y="66.8">MGTHRXP2_224_AK2</text>
<text x="99" y="68.2">AK1</text>
<text x="99" y="70.7">AK6</text>
<text x="111" y="68.2">PCIE_RX5_N</text>
<text x="111.1" y="70.7">PCIE_TX4_P</text>
<text x="206.1" y="71.9">MGTHTXP3_225_AC4</text>
<text x="206.1" y="69.3">MGTHRXN2_225_AD1</text>
<text x="206.1" y="66.8">MGTHRXP2_225_AD2</text>
<text x="232.4" y="68.2">AD1</text>
<text x="232.4" y="70.7">AC4</text>
<text x="243.3" y="68.2">PCIE_RX1_N</text>
<text x="243.5" y="70.7">PCIE_TX0_P</text>
<text x="343.5" y="70.6">MGTHRXN2_226_T1</text>
<text x="343.5" y="68.1">MGTHRXP2_226_T2</text>
<text x="368.2" y="66.9">T2</text>
<text x="368.2" y="69.5">T1</text>
<text x="368.2" y="72">R4</text>
<text x="380.9" y="72">SMA_MGT_TX_P</text>
<text x="380.9" y="69.5">SFP0_RX_N</text>
<text x="380.9" y="66.9">SFP0_RX_P</text>
<text x="72.8" y="76.9">MGTHRXP3_224_AJ4</text>
<text x="72.8" y="74.4">MGTHTXN3_224_AK5</text>
<text x="99" y="73.3">AK5</text>
<text x="99" y="75.8">AJ4</text>
<text x="111" y="75.8">PCIE_RX4_P</text>
<text x="111.1" y="73.3">PCIE_TX4_N</text>
<text x="206.1" y="76.9">MGTHRXP3_225_AB2</text>
<text x="206.1" y="74.4">MGTHTXN3_225_AC3</text>
<text x="232.4" y="73.3">AC3</text>
<text x="232.4" y="75.8">AB2</text>
<text x="243.3" y="75.8">PCIE_RX0_P</text>
<text x="243.5" y="73.3">PCIE_TX0_N</text>
<text x="343.5" y="75.7">MGTHTXN3_226_R3</text>
<text x="343.5" y="73.1">MGTHTXP3_226_R4</text>
<text x="368.2" y="74.5">R3</text>
<text x="368.2" y="77.1">P2</text>
<text x="380.9" y="77.1">SMA_MGT_RX_C_P</text>
<text x="380.9" y="74.5">SMA_MGT_TX_N</text>
<text x="68.3" y="82">MGTREFCLK0P_224_AF6</text>
<text x="72.8" y="79.5">MGTHRXN3_224_AJ3</text>
<text x="99" y="78.3">AJ3</text>
<text x="99" y="80.9">AF6</text>
<text x="99" y="83.4">AF5</text>
<text x="110.5" y="83.4">NC</text>
<text x="110.5" y="80.9">NC</text>
<text x="111" y="78.3">PCIE_RX4_N</text>
<text x="201.7" y="82">MGTREFCLK0P_225_AB6</text>
<text x="206.1" y="79.5">MGTHRXN3_225_AB1</text>
<text x="232.4" y="78.3">AB1</text>
<text x="232.4" y="80.9">AB6</text>
<text x="232.4" y="83.4">AB5</text>
<text x="243.3" y="78.3">PCIE_RX0_N</text>
<text x="243.5" y="83.4">PCIE_CLK_QO_N</text>
<text x="243.5" y="80.9">PCIE_CLK_QO_P</text>
<text x="339" y="83.3">MGTREFCLK0P_226_V6</text>
<text x="343.5" y="80.7">MGTHRXN3_226_P1</text>
<text x="343.5" y="78.2">MGTHRXP3_226_P2</text>
<text x="368.2" y="79.6">P1</text>
<text x="368.2" y="82.2">V6</text>
<text x="380.9" y="79.6">SMA_MGT_RX_C_N</text>
<text x="380.9" y="82.2">SMA_MGT_REFCLK_C_P</text>
<text x="68.3" y="89.6">MGTREFCLK1N_224_AD5</text>
<text x="68.3" y="87.1">MGTREFCLK1P_224_AD6</text>
<text x="68.3" y="84.6">MGTREFCLK0N_224_AF5</text>
<text x="99" y="86">AD6</text>
<text x="99" y="88.5">AD5</text>
<text x="110.5" y="86">NC</text>
<text x="110.5" y="88.5">NC</text>
<text x="201.7" y="84.6">MGTREFCLK0N_225_AB5</text>
<text x="203.1" y="89.6">MGTREFCLK1N_225_Y5</text>
<text x="203.1" y="87.1">MGTREFCLK1P_225_Y6</text>
<text x="232.4" y="86">Y6</text>
<text x="232.4" y="88.5">Y5</text>
<text x="243.8" y="88.5">NC</text>
<text x="243.8" y="86">NC</text>
<text x="339" y="88.4">MGTREFCLK1P_226_T6</text>
<text x="339" y="85.8">MGTREFCLK0N_226_V5</text>
<text x="368.2" y="84.7">V5</text>
<text x="368.2" y="87.2">T6</text>
<text x="368.2" y="89.8">T5</text>
<text x="380.9" y="89.8">FMC_LPC_GBTCLK0_M2C_C_N</text>
<text x="380.9" y="87.2">FMC_LPC_GBTCLK0_M2C_C_P</text>
<text x="380.9" y="84.7">SMA_MGT_REFCLK_C_N</text>
<text x="201.7" y="94.7">MGTAVTTRCAL_225_AP6</text>
<text x="207.6" y="92.2">MGTRREF_225_AP5</text>
<text x="232.4" y="91">AP5</text>
<text x="232.4" y="93.6">AP6</text>
<text x="259.8" y="95.3" transform="rotate(-90 259.8 95.3)">100</text>
<text x="262.3" y="95.3" transform="rotate(-90 262.3 95.3)">1/10W</text>
<text x="264.1" y="91">MGTAVTT_FPGA</text>
<text x="264.9" y="95.3" transform="rotate(-90 264.9 95.3)">1%</text>
<text x="339" y="90.9">MGTREFCLK1N_226_T5</text>
<text x="256.9" y="100.4" transform="rotate(-90 256.9 100.4)">1</text>
<text x="264.5" y="100.4" transform="rotate(-90 264.5 100.4)">2</text>
<text x="1.3" y="106.3">C</text>
<text x="72.4" y="106.3">SOC_IRONWOOD_FF1156</text>
<text x="341.6" y="107.5">SOC_IRONWOOD_FF1156</text>
<text x="427.9" y="106.3">C</text>
<text x="205.7" y="111.4">SOC_IRONWOOD_FF1156</text>
<text x="362.6" y="119.4" transform="rotate(-90 362.6 119.4)">0.1UF</text>
<text x="365.2" y="119.4" transform="rotate(-90 365.2 119.4)">25V</text>
<text x="324" y="124.1">FMC_LPC_GBTCLK0_M2C_C_P</text>
<text x="374" y="124.5" transform="rotate(-90 374 124.5)">0.1UF</text>
<text x="376.6" y="124.5" transform="rotate(-90 376.6 124.5)">25V</text>
<text x="380.9" y="124.1">FMC_LPC_GBTCLK0_M2C_P</text>
<text x="324" y="129.1">FMC_LPC_GBTCLK0_M2C_C_N</text>
<text x="360.1" y="127.2" transform="rotate(-90 360.1 127.2)">1</text>
<text x="365.2" y="127.2" transform="rotate(-90 365.2 127.2)">2</text>
<text x="380.9" y="129.4">FMC_LPC_GBTCLK0_M2C_N</text>
<text x="62.2" y="136.8">SOC_KU040_FFVA1156_IRON_REVD</text>
<text x="371.5" y="132.3" transform="rotate(-90 371.5 132.3)">1</text>
<text x="376.6" y="132.3" transform="rotate(-90 376.6 132.3)">2</text>
<text x="229.8" y="139.3">SOC_KU040_FFVA1156_IRON_REVD</text>
<text x="325" y="143.1">SMA_MGT_REFCLK_C_P</text>
<text x="362.6" y="138.5" transform="rotate(-90 362.6 138.5)">0.1UF</text>
<text x="365.2" y="138.5" transform="rotate(-90 365.2 138.5)">25V</text>
<text x="374" y="143.5" transform="rotate(-90 374 143.5)">0.1UF</text>
<text x="376.6" y="143.5" transform="rotate(-90 376.6 143.5)">25V</text>
<text x="380.1" y="143.1">SMA_MGT_REFCLK_P</text>
<text x="325" y="148.2">SMA_MGT_REFCLK_C_N</text>
<text x="360.1" y="146.3" transform="rotate(-90 360.1 146.3)">1</text>
<text x="365.2" y="146.3" transform="rotate(-90 365.2 146.3)">2</text>
<text x="380.1" y="148.2">SMA_MGT_REFCLK_N</text>
<text x="371.5" y="151.4" transform="rotate(-90 371.5 151.4)">1</text>
<text x="376.6" y="151.4" transform="rotate(-90 376.6 151.4)">2</text>
<text x="114.9" y="160.7">MGTHTXP0_227_N4</text>
<text x="139.7" y="159.6">N4</text>
<text x="152.3" y="159.9">FMC_HPC_DP4_C2M_P</text>
<text x="114.9" y="165.8">MGTHRXP0_227_M2</text>
<text x="114.9" y="163.3">MGTHTXN0_227_N3</text>
<text x="139.7" y="162.1">N3</text>
<text x="139.7" y="164.7">M2</text>
<text x="139.7" y="167.2">M1</text>
<text x="152.3" y="167.5">FMC_HPC_DP4_M2C_N</text>
<text x="152.3" y="164.9">FMC_HPC_DP4_M2C_P</text>
<text x="152.3" y="162.4">FMC_HPC_DP4_C2M_N</text>
<text x="282.5" y="165.8">MGTHTXN0_228_F5</text>
<text x="282.5" y="163.3">MGTHTXP0_228_F6</text>
<text x="307.3" y="162.1">F6</text>
<text x="307.3" y="164.7">F5</text>
<text x="307.3" y="167.2">E4</text>
<text x="321.2" y="162.4">FMC_HPC_DP0_C2M_P</text>
<text x="321.2" y="164.9">FMC_HPC_DP0_C2M_N</text>
<text x="321.2" y="167.5">FMC_HPC_DP0_M2C_P</text>
<text x="114.9" y="173.4">MGTHTXN1_227_L3</text>
<text x="114.9" y="170.9">MGTHTXP1_227_L4</text>
<text x="114.9" y="168.4">MGTHRXN0_227_M1</text>
<text x="139.7" y="169.8">L4</text>
<text x="139.7" y="172.3">L3</text>
<text x="152.3" y="170">FMC_HPC_DP6_C2M_P</text>
<text x="152.3" y="172.6">FMC_HPC_DP6_C2M_N</text>
<text x="282.5" y="173.4">MGTHTXP1_228_D6</text>
<text x="282.5" y="170.9">MGTHRXN0_228_E3</text>
<text x="282.5" y="168.4">MGTHRXP0_228_E4</text>
<text x="307.3" y="169.8">E3</text>
<text x="307.3" y="172.3">D6</text>
<text x="321.2" y="172.6">FMC_HPC_DP1_C2M_P</text>
<text x="321.2" y="170">FMC_HPC_DP0_M2C_N</text>
<text x="1.3" y="176.1">B</text>
<text x="114.9" y="178.5">MGTHRXN1_227_K1</text>
<text x="114.9" y="176">MGTHRXP1_227_K2</text>
<text x="139.7" y="174.8">K2</text>
<text x="139.7" y="177.4">K1</text>
<text x="139.7" y="179.9">J4</text>
<text x="152.3" y="177.6">FMC_HPC_DP6_M2C_N</text>
<text x="152.3" y="175.1">FMC_HPC_DP6_M2C_P</text>
<text x="282.5" y="178.5">MGTHRXP1_228_D2</text>
<text x="282.5" y="176">MGTHTXN1_228_D5</text>
<text x="307.3" y="174.8">D5</text>
<text x="307.3" y="177.4">D2</text>
<text x="307.3" y="179.9">D1</text>
<text x="321.2" y="175.1">FMC_HPC_DP1_C2M_N</text>
<text x="321.2" y="177.6">FMC_HPC_DP1_M2C_P</text>
<text x="427.9" y="176.1">B</text>
<text x="114.9" y="183.6">MGTHTXN2_227_J3</text>
<text x="114.9" y="181.1">MGTHTXP2_227_J4</text>
<text x="139.7" y="182.5">J3</text>
<text x="139.7" y="185">H2</text>
<text x="152.3" y="185.3">FMC_HPC_DP5_M2C_P</text>
<text x="152.3" y="180.2">FMC_HPC_DP5_C2M_P</text>
<text x="152.3" y="182.7">FMC_HPC_DP5_C2M_N</text>
<text x="282.5" y="183.6">MGTHTXP2_228_C4</text>
<text x="282.5" y="181.1">MGTHRXN1_228_D1</text>
<text x="307.3" y="182.5">C4</text>
<text x="307.3" y="185">C3</text>
<text x="321.2" y="182.7">FMC_HPC_DP2_C2M_P</text>
<text x="321.2" y="185.3">FMC_HPC_DP2_C2M_N</text>
<text x="321.2" y="180.2">FMC_HPC_DP1_M2C_N</text>
<text x="114.9" y="191.2">MGTHTXP3_227_G4</text>
<text x="114.9" y="188.7">MGTHRXN2_227_H1</text>
<text x="114.9" y="186.1">MGTHRXP2_227_H2</text>
<text x="139.7" y="187.5">H1</text>
<text x="139.7" y="190.1">G4</text>
<text x="152.3" y="190.3">FMC_HPC_DP7_C2M_P</text>
<text x="152.3" y="187.8">FMC_HPC_DP5_M2C_N</text>
<text x="282.5" y="191.2">MGTHRXN2_228_B1</text>
<text x="282.5" y="188.7">MGTHRXP2_228_B2</text>
<text x="282.5" y="186.1">MGTHTXN2_228_C3</text>
<text x="307.3" y="187.5">B2</text>
<text x="307.3" y="190.1">B1</text>
<text x="321.2" y="190.3">FMC_HPC_DP2_M2C_N</text>
<text x="321.2" y="187.8">FMC_HPC_DP2_M2C_P</text>
<text x="114.9" y="196.3">MGTHRXP3_227_F2</text>
<text x="114.9" y="193.8">MGTHTXN3_227_G3</text>
<text x="139.7" y="192.6">G3</text>
<text x="139.7" y="195.2">F2</text>
<text x="139.7" y="197.7">F1</text>
<text x="152.3" y="192.9">FMC_HPC_DP7_C2M_N</text>
<text x="152.3" y="198">FMC_HPC_DP7_M2C_N</text>
<text x="152.3" y="195.4">FMC_HPC_DP7_M2C_P</text>
<text x="282.5" y="196.3">MGTHTXN3_228_B5</text>
<text x="282.5" y="193.8">MGTHTXP3_228_B6</text>
<text x="307.3" y="192.6">B6</text>
<text x="307.3" y="195.2">B5</text>
<text x="307.3" y="197.7">A4</text>
<text x="321.2" y="192.9">FMC_HPC_DP3_C2M_P</text>
<text x="321.2" y="195.4">FMC_HPC_DP3_C2M_N</text>
<text x="321.2" y="198">FMC_HPC_DP3_M2C_P</text>
<text x="110.5" y="203.9">MGTREFCLK0N_227_P5</text>
<text x="110.5" y="201.4">MGTREFCLK0P_227_P6</text>
<text x="114.9" y="198.8">MGTHRXN3_227_F1</text>
<text x="139.7" y="200.2">P6</text>
<text x="139.7" y="202.8">P5</text>
<text x="152.3" y="202.8">MGT_SI570_CLOCK_C_N</text>
<text x="152.3" y="200.2">MGT_SI570_CLOCK_C_P</text>
<text x="278.1" y="203.9">MGTREFCLK0P_228_K6</text>
<text x="282.5" y="201.4">MGTHRXN3_228_A3</text>
<text x="282.5" y="198.8">MGTHRXP3_228_A4</text>
<text x="307.3" y="200.2">A3</text>
<text x="307.3" y="202.8">K6</text>
<text x="321.2" y="203">FMC_HPC_GBTCLK0_M2C_C_P</text>
<text x="321.2" y="200.5">FMC_HPC_DP3_M2C_N</text>
<text x="110.5" y="209">MGTREFCLK1N_227_M5</text>
<text x="110.5" y="206.5">MGTREFCLK1P_227_M6</text>
<text x="139.7" y="205.3">M6</text>
<text x="139.7" y="207.9">M5</text>
<text x="152.4" y="205.3">SI5328_OUT_C_P</text>
<text x="152.4" y="207.9">SI5328_OUT_C_N</text>
<text x="278.1" y="209">MGTREFCLK1P_228_H6</text>
<text x="278.1" y="206.5">MGTREFCLK0N_228_K5</text>
<text x="307.3" y="205.3">K5</text>
<text x="307.3" y="207.9">H6</text>
<text x="321.2" y="208.1">FMC_HPC_GBTCLK1_M2C_C_P</text>
<text x="321.2" y="205.6">FMC_HPC_GBTCLK0_M2C_C_N</text>
<text x="278.1" y="211.5">MGTREFCLK1N_228_H5</text>
<text x="307.3" y="210.4">H5</text>
<text x="321.2" y="210.6">FMC_HPC_GBTCLK1_M2C_C_N</text>
<text x="113" y="225.6">SOC_IRONWOOD_FF1156</text>
<text x="280.6" y="228.2">SOC_IRONWOOD_FF1156</text>
<text x="235.6" y="236.2" transform="rotate(-90 235.6 236.2)">0.1UF</text>
<text x="238.2" y="236.2" transform="rotate(-90 238.2 236.2)">25V</text>
<text x="1.3" y="245.9">A</text>
<text x="190.7" y="240.9">FMC_HPC_GBTCLK0_M2C_C_P</text>
<text x="233.1" y="244.1" transform="rotate(-90 233.1 244.1)">1</text>
<text x="238.2" y="244.1" transform="rotate(-90 238.2 244.1)">2</text>
<text x="244.5" y="242.6" transform="rotate(-90 244.5 242.6)">0.1UF</text>
<text x="247.1" y="242.6" transform="rotate(-90 247.1 242.6)">25V</text>
<text x="270.4" y="240.9">FMC_HPC_GBTCLK0_M2C_P</text>
<text x="321.2" y="243.4">TITLE: FPGA Banks 224 225 226 227 228</text>
<text x="331.4" y="245.9">SCHEM, ROHS COMPLIANT</text>
<text x="400" y="245.9">PCB P/N:</text>
<text x="400" y="243.4">ASSY P/N: 0431811</text>
<text x="414.8" y="245.9">1280723</text>
<text x="73.1" y="248.9" transform="rotate(-90 73.1 248.9)">0.1UF</text>
<text x="75.7" y="248.9" transform="rotate(-90 75.7 248.9)">25V</text>
<text x="190.7" y="247.2">FMC_HPC_GBTCLK0_M2C_C_N</text>
<text x="242" y="250.4" transform="rotate(-90 242 250.4)">1</text>
<text x="247.1" y="250.4" transform="rotate(-90 247.1 250.4)">2</text>
<text x="254.7" y="248.9" transform="rotate(-90 254.7 248.9)">0.1UF</text>
<text x="257.2" y="248.9" transform="rotate(-90 257.2 248.9)">25V</text>
<text x="270.4" y="247.2">FMC_HPC_GBTCLK0_M2C_N</text>
<text x="331.4" y="248.5">HW-U1-KCU105_REV1_1</text>
<text x="400" y="251">TEST P/N: TSS0165</text>
<text x="400" y="248.5">SCH P/N:</text>
<text x="414.8" y="248.5">0381556</text>
<text x="29" y="253.6">MGT_SI570_CLOCK_C_P</text>
<text x="70.6" y="256.8" transform="rotate(-90 70.6 256.8)">1</text>
<text x="75.7" y="256.8" transform="rotate(-90 75.7 256.8)">2</text>
<text x="82" y="255.3" transform="rotate(-90 82 255.3)">0.1UF</text>
<text x="84.6" y="255.3" transform="rotate(-90 84.6 255.3)">25V</text>
<text x="92.7" y="253.6">MGT_SI570_CLOCK_P</text>
<text x="190.7" y="253.6">FMC_HPC_GBTCLK1_M2C_C_P</text>
<text x="252.2" y="256.8" transform="rotate(-90 252.2 256.8)">1</text>
<text x="257.2" y="256.8" transform="rotate(-90 257.2 256.8)">2</text>
<text x="264.9" y="255.3" transform="rotate(-90 264.9 255.3)">0.1UF</text>
<text x="267.4" y="255.3" transform="rotate(-90 267.4 255.3)">25V</text>
<text x="270.4" y="253.6">FMC_HPC_GBTCLK1_M2C_P</text>
<text x="321.2" y="256.1">DATE: 05/20/2015:19:32</text>
<text x="384.7" y="256.1">VER:</text>
<text x="403.8" y="256.1">1.1</text>
<text x="427.9" y="253.6">A</text>
<text x="29" y="259.9">MGT_SI570_CLOCK_C_N</text>
<text x="79.5" y="263.1" transform="rotate(-90 79.5 263.1)">1</text>
<text x="84.6" y="263.1" transform="rotate(-90 84.6 263.1)">2</text>
<text x="92.7" y="259.9">MGT_SI570_CLOCK_N</text>
<text x="190.7" y="259.9">FMC_HPC_GBTCLK1_M2C_C_N</text>
<text x="262.3" y="263.1" transform="rotate(-90 262.3 263.1)">1</text>
<text x="267.4" y="263.1" transform="rotate(-90 267.4 263.1)">2</text>
<text x="270.4" y="259.9">FMC_HPC_GBTCLK1_M2C_N</text>
<text x="321.2" y="261.2">SHEET SIZE: B</text>
<text x="384.7" y="261.2">REV:</text>
<text x="403.8" y="261.2">02</text>
<text x="321.2" y="266.3">SHEET</text>
<text x="354.2" y="266.3">OF</text>
<text x="384.7" y="266.3">DRAWN BY:</text>
<text x="403.8" y="270.1">BF</text>
<text x="53.3" y="277.7">4</text>
<text x="161.3" y="277.7">3</text>
<text x="269.2" y="277.7">2</text>
<text x="377.1" y="277.7">1</text>
</g>
</svg>
